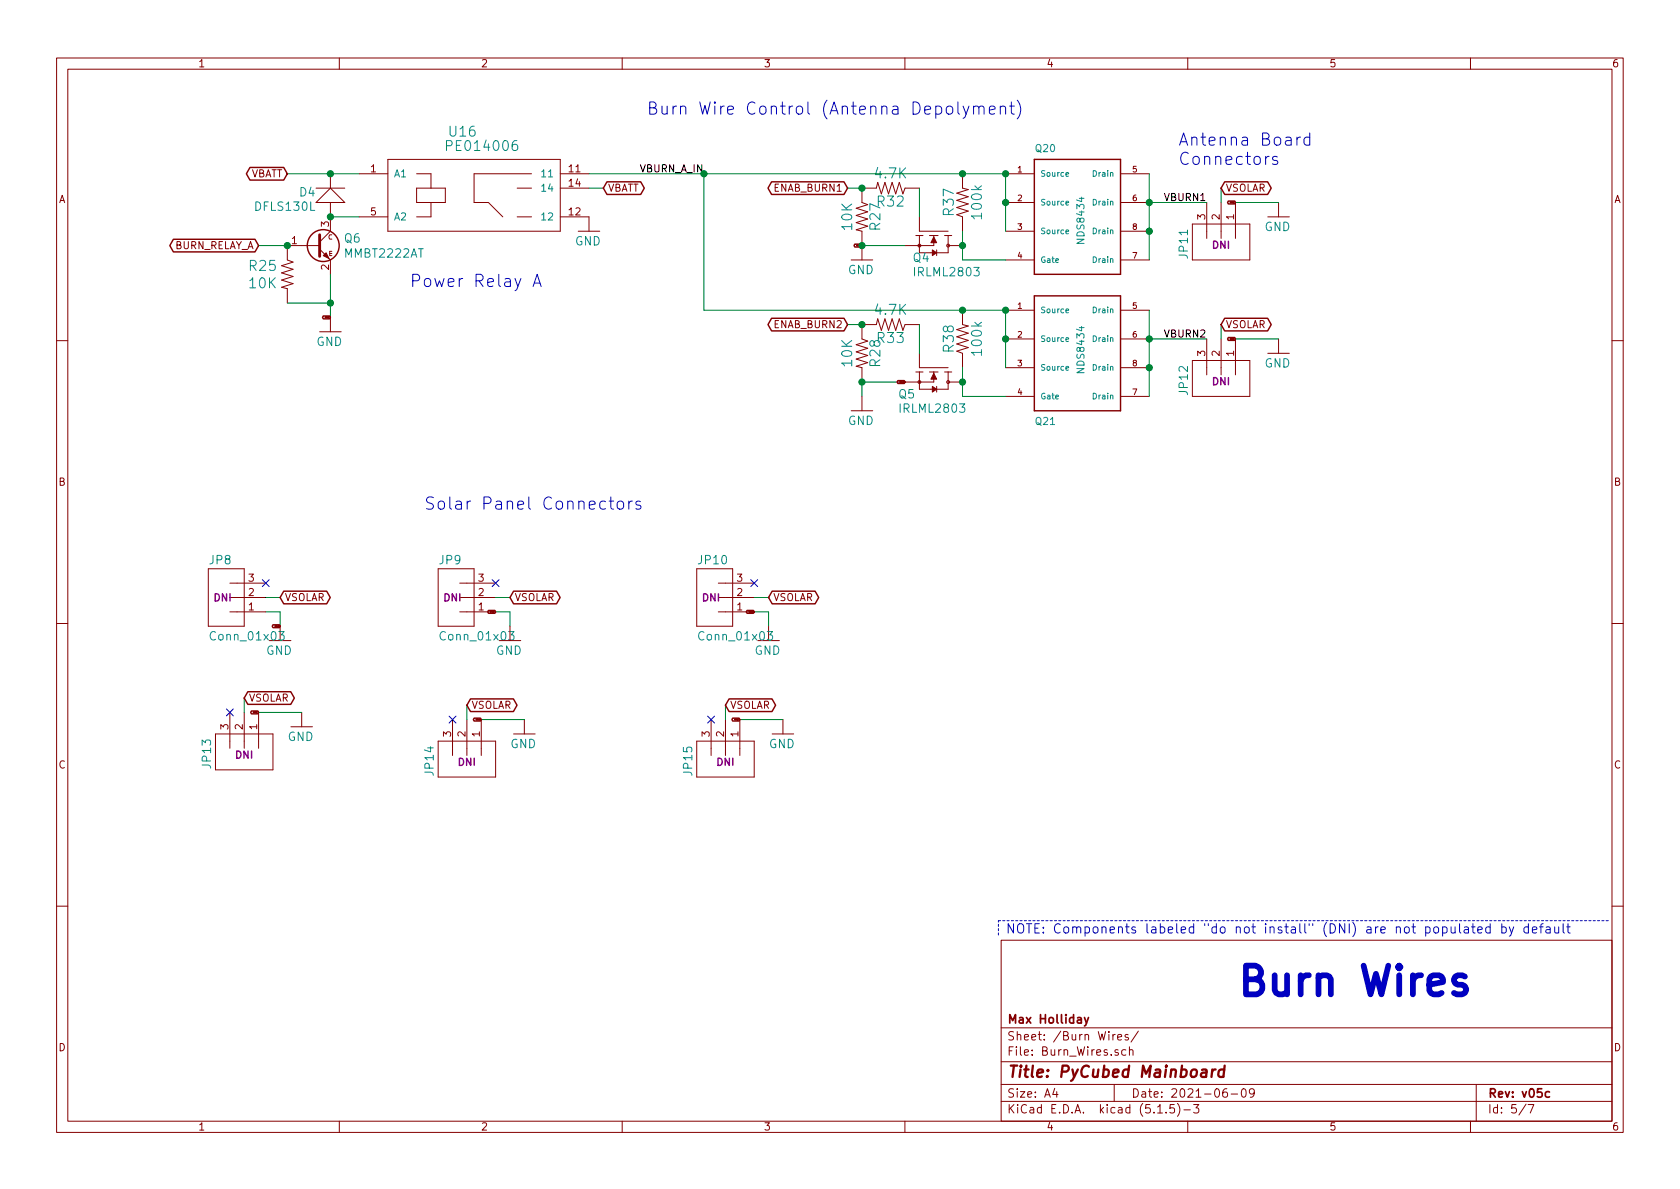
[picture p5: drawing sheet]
<svg xmlns="http://www.w3.org/2000/svg" width="297mm" height="210mm" viewBox="0 0 297 210" stroke-linecap="round" stroke-linejoin="round" font-family="sans-serif">
<g fill="none" stroke="#840000" stroke-width=".18">
<path d="M10 10.3h277v189.9h-277zM12 12.2h273v186.1h-273zM60 10.3v1.9M110 10.3v1.9M160 10.3v1.9M210 10.3v1.9M260 10.3v1.9M55.9 33.3h5.1M58.4 33.3l2.6 2.5h-5.1zM58.4 30.7v2.6M58.4 35.8v5.1l-1.9 1.9M63.5 38.3h5.1"/>
<path d="M63.5 30.7h5.1M68.6 28.2h30.5v12.7h-30.5zM73.7 33.3h5v2.5h-5zM73.7 30.7h2.5v2.6M76.2 35.8v2.5h-2.5M91.4 38.3h2.6M91.4 33.3h2.6M94 30.7h-10.2v5.1h2.6l2.5 2.5M99.1 38.3h5v2.6M99.1 33.3h5M99.1 30.7h5M162.6 33.3h-2.6l-.4 1-.6-2-.6 2-.7-2-.6 2-.6-2-.7 2-.6-2-.3 1h-2.5v2.5l1 .4-2 .6 2 .7-2 .6 2 .6-2 .7 2 .6-2 .6 1 .3v5.1"/>
<path d="M162.6 38.3v2.6h5M170.2 30.7v2.6l1 .2-2 .7 2 .6-2 .6 2 .7-2 .6 2 .6-2 .7 1 .3v2.6M177.8 35.8h5.1M177.8 30.7h5.1M198.1 35.8h5.1M198.1 30.7h5.1M210.8 39.6h10.2v6.4h-10.2zM213.4 35.8v6.4M215.9 35.8v6.4M218.4 35.8v6.4M224.2 38.3h3.8M226.1 35.8v2.5"/>
<path d="M56.5 44.1l1.9 1.9v2.5M56.5 43.4h-5.7v2.6l1 .3-2 .7 2 .6-2 .7 2 .6-2 .6 2 .7-2 .6 1 .2v2.6M56.5 58.7h3.8M58.3 44.8h.4M58.4 56.1v2.6M58.7 44.4h-.4v.8h.4M58.7 41.5h-.4l-.1 .3 .1 .5h.4M102.2 40.9h3.8M150.5 46h3.8M161.9 41.7h1.3M162.6 57.4h-2.6l-.4 1-.6-2-.6 2-.7-2-.6 2-.6-2-.7 2-.6-2-.3 1h-2.5v2.5l1 .4-2 .7 2 .6-2 .6 2 .7-2 .6 2 .6-2 .7 1 .2v2.6M162.6 41.7v3"/>
<path d="M164.3 41.7h1.6M165.1 41.7v1.7h-5.1M165.6 44.2v1M167 41.7h1.3M167.6 43.4h2.6M167.6 41.7v3h-3M170.2 54.9v2.5l1 .3-2 .6 2 .6-2 .7 2 .6-2 .6 2 .7-2 .6 1 .4v2.5M177.8 46h5.1M177.8 40.9h5.1M177.8 54.9h5.1M177.8 59.9h5.1M198.1 46h5.1"/>
<path d="M198.1 40.9h5.1M198.1 54.9h5.1M198.1 59.9h5.1M213.4 59.9v6.4M215.9 59.9v6.4M218.4 59.9v6.4M226.1 59.9v2.6M10 60.2h2M150.5 72.6h3.8M152.4 70.1v2.5M161.9 65.8h1.3M162.6 62.5v2.5h5"/>
<path d="M162.6 65.8v3h5v-3M164.3 65.8h1.6M165.1 65.8v1.8h-5.1M165.6 68.3v1M167 65.8h1.3M167.6 67.6h2.6M177.8 65h5.1M177.8 70.1h5.1M198.1 65h5.1M198.1 70.1h5.1M210.8 63.7h10.2v6.4h-10.2zM224.2 62.5h3.8"/>
<path d="M285 60.2h2M10 110.3h2M36.8 100.6h6.4v10.1h-6.4zM40.6 108.2h6.4M40.6 105.7h6.4M40.6 103.1h6.4M47.6 113.3h3.8M49.5 110.7v2.6M77.5 100.6h6.3v10.1h-6.3zM81.3 108.2h6.3M81.3 105.7h6.3M81.3 103.1h6.3"/>
<path d="M88.3 113.3h3.8M90.2 110.7v2.6M123.2 100.6h6.3v10.1h-6.3zM127 108.2h6.3M127 105.7h6.3M127 103.1h6.3M134 113.3h3.8M135.9 110.7v2.6M285 110.3h2M38.1 129.8h10.2v6.3h-10.2zM40.6 126v6.3M43.2 126v6.3"/>
<path d="M45.7 126v6.3M51.4 128.5h3.8M53.3 126v2.5M77.5 131.1h10.1v6.3h-10.1zM80 127.2v6.4M82.5 127.2v6.4M85.1 127.2v6.4M90.8 129.8h3.8M92.7 127.2v2.6M123.2 131.1h10.1v6.3h-10.1zM125.7 127.2v6.4M128.3 127.2v6.4"/>
<path d="M130.8 127.2v6.4M136.5 129.8h3.8M138.4 127.2v2.6M10 160.2h2M177 166.3h108v32h-108zM285 160.2h2M60 198.3v1.9M110 198.3v1.9M160 198.3v1.9M177 194.8h108M177 191.8h108M177 187.8h108"/>
<path d="M177 181.8h108M186.5 192.5l-.4 1h1M186.8 193v1M197 191.8v3M197.2 182.9l-.4 .2v.1M197.6 183.4l.7-.1v-.3l-.5-.1-.2 .2 .1 .7h.6M199.1 185.7l-.5-.1-.3 .3 .1 .6 .2 .1 .5-.1M199.5 183l-.4-.1-.2 .2 .1 .3 .5 .1v.3h-.6M199.7 185.7l.2-.1 .4 .1v.9M199.7 185.1v1.5M201.3 182.3l-1.3 2M204.7 196.8h.8"/>
<path d="M206.2 196.7v.1M207.6 195.3h-.7l-.1 .7 .2-.1 .5 .1 .2 .2-.1 .5-.2 .1-.6-.1M208.2 195.1a1.71 1.71 0 0 1 0 2.3M209.3 196.3h1.2M210 198.3v1.9M211 195.3h1l-.5 .6 .4 .1v.7l-.2 .1-.7-.1M216.9 192.5a.62 .62 0 0 0-.7 .7l.1 .7 .2 .1 .5-.1v-.5l-.1-.2-.4-.1-.3 .3M217.7 193.5h1.1M219.6 192.7l.4-.2a.94 .94 0 0 1 0 1.5 .82 .82 0 0 1-.4-1.3zM221.8 193.2l-.3 .3h-.3l-.3-.3v-.4l.2-.2 .4-.1 .2 .2a1.13 1.13 0 0 1-.2 1.2l-.4 .1M260 198.3v1.9M261 191.8v6.5"/>
<path d="M269.8 195.2l-1.2 2M270.2 195.3h1l-.6 1.5"/>
<circle cx="162.6" cy="43.4" r=".25"/>
<circle cx="167.6" cy="43.4" r=".25"/>
<circle cx="162.6" cy="67.6" r=".25"/>
<circle cx="167.6" cy="67.6" r=".25"/>
</g>
<path d="M191.7 179.9l.4 1M192.5 179.9l-.5 1.4-.3 .1M274 193.1l-.5-.1-.3 .3 .1 .6 .2 .1 .5-.1" fill="none" stroke="#840000" stroke-width=".3"/>
<path d="M214.4 189.1l-.2 1.3M214.9 189.1a.5 .5 0 0 0-.6 .4M216.5 189.2a.68 .68 0 0 0-1 .3l-.1 .6 .1 .2 .2 .1 .6-.1M216.5 188.4l-.2 2" fill="none" stroke="#840000" stroke-width=".41"/>
<path d="M188.5 30.8l.5-.1-.1-.1-.3-.1-.1 .2v.4h.4M188.5 35.9l.5-.1-.1-.2h-.3l-.1 .1v.5h.4M188.5 41l.5-.1-.1-.2h-.3l-.1 .1v.5h.4M188.5 55l.5-.1-.1-.2-.3-.1-.1 .2v.5h.4M188.5 60l.5-.1-.1-.1-.3-.1-.1 .2v.4h.4M188.5 65.1l.5-.1-.1-.2h-.3l-.1 .1v.5h.4M49.3 111.7h.9l-.5 .6 .5 .1v.6l-.3 .2-.6-.2M89.9 111.7h1l-.5 .6 .4 .1v.6l-.2 .2-.7-.2M135.7 111.7h.9l-.5 .6 .4 .1v.6l-.2 .2-.6-.2" fill="none" stroke="#008484" stroke-width=".18"/>
<g fill="none" stroke="#840000" stroke-width=".25">
<path d="M44.2 29.6h6l.6 1.1-.6 1.1h-6l-.6-1.1zM107.3 32.2h6l.6 1.1-.6 1.1h-6l-.6-1.1zM136.4 32.2h12.8l.7 1.1-.7 1.1h-12.8l-.6-1.1zM182.9 28.2h15.2v20.3h-15.2zM216.5 32.2h7.6l.7 1.1-.7 1.1h-7.6l-.6-1.1zM217.2 35.6h1.1l.1 .2-.1 .3h-1.1l-.2-.3zM30.7 42.3h14.4l.6 1.1-.6 1.1h-14.4l-.7-1.1zM57.1 55.9h1.2l.1 .2-.1 .3h-1.2l-.1-.3zM136.4 56.3h12.8l.7 1.1-.7 1.1h-12.8l-.6-1.1zM151.1 43.2h1.2l.1 .2-.1 .3h-1.2l-.1-.3zM182.9 52.3h15.2v20.3h-15.2zM216.5 56.3h7.6l.7 1.1-.7 1.1h-7.6l-.6-1.1z"/>
<path d="M217.2 59.7h1.1l.1 .2-.1 .3h-1.1l-.2-.3zM158.7 67.3h1.2l.1 .3-.1 .2h-1.2l-.1-.2zM48.3 110.5h1.1l.1 .2-.1 .3h-1.1l-.2-.3zM50.2 104.5h7.6l.6 1.2-.6 1.1h-7.6l-.7-1.1zM86.4 107.9h1.1l.1 .3-.1 .3h-1.1l-.2-.3zM90.8 104.5h7.6l.6 1.2-.6 1.1h-7.6l-.6-1.1zM132.1 107.9h1.1l.1 .3-.1 .3h-1.1l-.1-.3zM136.5 104.5h7.6l.7 1.2-.7 1.1h-7.6l-.6-1.1zM43.8 122.3h7.6l.6 1.1-.6 1.2h-7.6l-.6-1.2zM44.4 125.7h1.2l.1 .3-.1 .2h-1.2l-.1-.2zM83.2 123.6h7.6l.6 1.1-.6 1.1h-7.6l-.7-1.1zM83.8 127h1.2l.1 .2-.1 .3h-1.2l-.1-.3z"/>
<path d="M128.9 123.6h7.6l.6 1.1-.6 1.1h-7.6l-.6-1.1zM129.5 127h1.2l.1 .2-.1 .3h-1.2l-.1-.3z"/>
<circle cx="57.1" cy="43.4" r="2.82"/>
</g>
<path d="M56.5 41.5v3.8" fill="none" stroke="#840000" stroke-width=".51"/>
<g fill="#840000" stroke="#840000" stroke-width=".18">
<path d="M57.7 44.7l.5 1-1.1-.5z"/>
<path d="M165.1 41.9l.5 1h-1z"/>
<path d="M164.8 44.2l.8 .5-.8 .5z"/>
<path d="M165.1 66l.5 1.1h-1z"/>
<path d="M164.8 68.3l.8 .5-.8 .5z"/>
</g>
<path d="M176.5 162.8h108M176.5 165.3v-2.5" fill="none" stroke="#0000c2" stroke-width=".18" stroke-dasharray=".4 .4"/>
<g fill="none" stroke="#008400" stroke-width=".18">
<path d="M50.8 30.7h12.7M58.4 38.3h5.1M104.1 30.7h73.7v10.2M104.1 33.3h2.6M124.5 30.7v24.2h53.3v10.1M149.9 33.3h2.5M162.6 33.3v5M203.2 30.7v15.3M203.2 35.8h10.2M215.9 33.3v2.5M218.4 35.8h7.7M45.7 43.4h5.1"/>
<path d="M50.8 53.6h7.6M58.4 48.5v7.6M149.9 57.4h2.5M152.4 43.4h7.6M162.6 57.4v5.1M170.2 40.9v5.1h7.6M203.2 54.9v15.2M203.2 59.9h10.2M215.9 57.4v2.5M218.4 59.9h7.7M160 67.6h-7.6v2.5M170.2 65v5.1h7.6"/>
<path d="M47 105.7h2.5M47 108.2h2.5v2.5M87.6 108.2h2.6v2.5M87.6 105.7h2.6M133.3 105.7h2.6M133.3 108.2h2.6v2.5M43.2 123.4v2.6M45.7 126h7.6M82.5 124.7v2.5M85.1 127.2h7.6M128.3 124.7v2.5M130.8 127.2h7.6"/>
</g>
<g fill="none" stroke="#0000c2" stroke-width=".18">
<path d="M170.3 18.8l.5 1.4M171.3 18.8l-.7 1.9-.3 .2M172.1 19a.55 .55 0 0 1 1 .1v1.1M172.1 18.8v1.4M173.1 19.1l.3-.3 .5 .1 .1 1.3M174.9 19.5l1-.2-.1-.4-.6-.1-.3 .3 .1 1 .2 .1 .6-.1M176.9 19a.56 .56 0 0 1 .9 .1v1.1M176.9 18.8v1.4M178.5 18.8h.8M178.8 18v1.9l.1 .2 .4 .1M179.9 17.7a2.51 2.51 0 0 1 0 3.3M225.8 27.8l-.5-.1-.3 .3 .1 .3 .7 .2 .1 .2-.1 .3-.2 .1-.6-.1"/>
<path d="M229.3 24.3v1.4M229.9 24.3a.55 .55 0 0 0-.6 .4M231.6 24.4l-.6-.1-.4 .4v.6l.2 .3 .2 .1 .6-.1M231.6 23.5v2.2M94.3 50.7l.7-2.2 .7 2.2M94.5 50.1h1M107.7 88.6h.8M108 87.9v1.8l.1 .2 .4 .1M109.2 88.8a.6 .6 0 0 1 1.1 .2v.6a.59 .59 0 0 1-.6 .5 .59 .59 0 0 1-.6-.5zM111.2 88.6v1.4M111.8 88.6a.55 .55 0 0 0-.6 .4M113.2 88.7l-.5-.1-.3 .3 .1 .3 .7 .2 .1 .2-.1 .3-.2 .1-.6-.1"/>
<path d="M258.1 163.3v1.5l.2 .2M258.9 164h.6l.1 1M259.6 164.3l-.5 .1a.31 .31 0 0 0-.3 .3 .31 .31 0 0 0 .3 .3l.5-.1M260.2 163.9h.6M260.4 163.3v1.5l.1 .1 .3 .1M261.3 164.5l.8-.2-.1-.3-.5-.1-.2 .2 .1 .8h.6M263.5 164l-.5-.1-.3 .3v.5l.1 .2h.7M263.5 163.3v1.7M265.5 164l.2-.1a.52 .52 0 0 1 .6 .3v.5a.52 .52 0 0 1-.8 .2M265.5 163.3v1.7M266.9 163.9l.4 1.1M267.6 163.9l-.5 1.5-.2 .2"/>
<path d="M270.2 164l-.1-.1a.52 .52 0 0 0-.7 .3v.5a.52 .52 0 0 0 .8 .2M270.2 163.3v1.7M270.9 164.5l.8-.2v-.3l-.5-.1-.3 .2 .1 .8h.7M272.2 163.9h.6M272.8 163.3h-.1l-.3 .3v1.4M273.4 164h.6l.1 1M274.1 164.3l-.6 .1a.31 .31 0 0 0-.2 .3 .31 .31 0 0 0 .2 .3l.6-.1M274.9 163.9l.1 1 .4 .1 .2-.2M275.6 163.9v1.1M276.4 163.3v1.5l.2 .2M277 163.9h.6M277.2 163.3v1.5l.1 .1 .3 .1"/>
</g>
<path d="M259 172.7l-.5-.2h-.7l-.5 .2-.2 .5 .2 .7 .5 .2h.7l.5 .3 .2 .5-.2 .7-.5 .2h-.9l-.5-.2" fill="none" stroke="#0000c2" stroke-width="1"/>
<g fill="#008400" stroke="#008400" stroke-width=".25">
<circle cx="152.4" cy="57.4" r=".51"/>
<circle cx="170.2" cy="54.9" r=".51"/>
<circle cx="177.8" cy="59.9" r=".51"/>
<circle cx="177.8" cy="54.9" r=".51"/>
<circle cx="170.2" cy="67.6" r=".51"/>
<circle cx="203.2" cy="65" r=".51"/>
<circle cx="203.2" cy="59.9" r=".51"/>
<circle cx="203.2" cy="40.9" r=".51"/>
<circle cx="203.2" cy="35.8" r=".51"/>
<circle cx="177.8" cy="30.7" r=".51"/>
<circle cx="177.8" cy="35.8" r=".51"/>
<circle cx="170.2" cy="43.4" r=".51"/>
<circle cx="58.4" cy="38.3" r=".51"/>
<circle cx="50.8" cy="43.4" r=".51"/>
<circle cx="58.4" cy="30.7" r=".51"/>
<circle cx="124.5" cy="30.7" r=".51"/>
<circle cx="170.2" cy="30.7" r=".51"/>
<circle cx="152.4" cy="33.3" r=".51"/>
<circle cx="58.4" cy="53.6" r=".51"/>
<circle cx="152.4" cy="67.6" r=".51"/>
<circle cx="152.4" cy="43.4" r=".51"/>
</g>
<path d="M46.4 102.5l1.2 1.2M47.6 102.5l-1.2 1.2M87 102.5l1.2 1.2M88.2 102.5l-1.2 1.2M132.7 102.5l1.3 1.2M134 102.5l-1.3 1.2M40 125.4l1.2 1.2M41.2 125.4l-1.2 1.2M79.4 126.6l1.2 1.3M80.6 126.6l-1.2 1.3M125.1 126.6l1.2 1.3M126.3 126.6l-1.2 1.3" fill="none" stroke="#000084" stroke-width=".18"/>
<text font-size="7.1" fill="#0000c2" x="218.4" y="176.1">Burn Wires</text>
<g font-size="3" fill="#0000c2">
<text x="114.3" y="20.3">Burn Wire Control (Antenna Depolyment)</text>
<text x="208.3" y="25.8">Antenna Board</text>
<text x="208.3" y="29.2">Connectors</text>
<text x="72.4" y="50.8">Power Relay A</text>
<text x="74.9" y="90.2">Solar Panel Connectors</text>
</g>
<text font-size="2.8" fill="#840000" x="178" y="190.5">Title: PyCubed Mainboard</text>
<g font-size="2.5" fill="#008484">
<text x="154.8" y="31.6">4.7K</text>
<text x="150.7" y="40.6" transform="rotate(-90 150.7 40.6)">10K</text>
<text x="155.2" y="36.5">R32</text>
<text x="155.7" y="40.6" transform="rotate(-90 155.7 40.6)">R27</text>
<text x="168.7" y="38" transform="rotate(-90 168.7 38)">R37</text>
<text x="173.6" y="38.5" transform="rotate(-90 173.6 38.5)">100k</text>
<text x="44.2" y="47.9">R25</text>
<text x="44.2" y="51">10K</text>
<text x="154.8" y="55.7">4.7K</text>
<text x="150.7" y="64.7" transform="rotate(-90 150.7 64.7)">10K</text>
<text x="155.2" y="60.7">R33</text>
<text x="155.7" y="64.7" transform="rotate(-90 155.7 64.7)">R28</text>
<text x="168.7" y="62.2" transform="rotate(-90 168.7 62.2)">R38</text>
<text x="173.6" y="62.7" transform="rotate(-90 173.6 62.7)">100k</text>
</g>
<g font-size="2.4" fill="#008484">
<text x="79.5" y="24.1">U16</text>
<text x="79.5" y="26.7">PE014006</text>
</g>
<text font-size="2.3" fill="#0000c2" x="177.8" y="165.1">NOTE: Components labeled &quot;do not install&quot; (DNI) are not populated by default</text>
<g font-size="2.1" fill="#008484">
<text x="53" y="34.7">D4</text>
<text x="45.2" y="37.3">DFLS130L</text>
<text x="223.6" y="40.9">GND</text>
<text x="60.9" y="42.9">Q6</text>
<text x="61.1" y="45.6">MMBT2222AT</text>
<text x="101.7" y="43.4">GND</text>
<text x="161.5" y="46.3">Q4</text>
<text x="210" y="45.6" transform="rotate(-90 210 45.6)">JP11</text>
<text x="149.9" y="48.5">GND</text>
<text x="161.9" y="48.9">IRLML2803</text>
<text x="55.9" y="61.2">GND</text>
<text x="223.6" y="65">GND</text>
<text x="158.9" y="70.5">Q5</text>
<text x="210" y="69.7" transform="rotate(-90 210 69.7)">JP12</text>
<text x="149.9" y="75.2">GND</text>
<text x="159.3" y="73">IRLML2803</text>
<text x="37.1" y="99.8">JP8</text>
<text x="77.7" y="99.8">JP9</text>
<text x="123.6" y="99.8">JP10</text>
<text x="37.6" y="113.3">Conn_01x03</text>
<text x="78.2" y="113.3">Conn_01x03</text>
<text x="123.9" y="113.3">Conn_01x03</text>
<text x="47" y="115.8">GND</text>
<text x="87.7" y="115.8">GND</text>
<text x="133.4" y="115.8">GND</text>
<text x="50.9" y="131">GND</text>
<text x="37.3" y="135.8" transform="rotate(-90 37.3 135.8)">JP13</text>
<text x="76.7" y="137" transform="rotate(-90 76.7 137)">JP14</text>
<text x="90.2" y="132.3">GND</text>
<text x="122.4" y="137" transform="rotate(-90 122.4 137)">JP15</text>
<text x="135.9" y="132.3">GND</text>
</g>
<g font-size="2.1" fill="#840000">
<text x="178" y="184">Sheet: /Burn Wires/</text>
<text x="178" y="181">Max Holliday</text>
<text x="178" y="186.7">File: Burn_Wires.sch</text>
<text x="178" y="196.9">KiCad E.D.A. kicad (5.1.5)-3</text>
<text x="178" y="194.1">Size: A4</text>
<text x="200" y="194.1">Date: 2021-06-09</text>
<text x="263" y="194.1">Rev: v05c</text>
<text x="263" y="196.9">Id: 5/7</text>
</g>
<g font-size="1.8" fill="#840000">
<text x="35" y="11.9">1</text>
<text x="85" y="11.9">2</text>
<text x="135" y="11.9">3</text>
<text x="185" y="11.9">4</text>
<text x="235" y="11.9">5</text>
<text x="285" y="11.9">6</text>
<text x="10.4" y="35.9">A</text>
<text x="44.1" y="31.4">VBATT</text>
<text x="65.6" y="30.5">1</text>
<text x="100.6" y="30.5">11</text>
<text x="100.6" y="33">14</text>
<text x="107.5" y="33.9">VBATT</text>
<text x="137" y="33.9">ENAB_BURN1</text>
<text x="216.7" y="33.9">VSOLAR</text>
<text x="285.4" y="35.9">A</text>
<text x="58.2" y="40.1" transform="rotate(-90 58.2 40.1)">3</text>
<text x="65.6" y="38.1">5</text>
<text x="100.6" y="38.1">12</text>
<text x="213.1" y="38.8" transform="rotate(-90 213.1 38.8)">3</text>
<text x="215.6" y="38.8" transform="rotate(-90 215.6 38.8)">2</text>
<text x="218.2" y="38.8" transform="rotate(-90 218.2 38.8)">1</text>
<text x="30.6" y="44.1">BURN_RELAY_A</text>
<text x="51.6" y="43.2">1</text>
<text x="58.2" y="47.7" transform="rotate(-90 58.2 47.7)">2</text>
<text x="137" y="58">ENAB_BURN2</text>
<text x="216.7" y="58">VSOLAR</text>
<text x="213.1" y="63" transform="rotate(-90 213.1 63)">3</text>
<text x="215.6" y="63" transform="rotate(-90 215.6 63)">2</text>
<text x="218.2" y="63" transform="rotate(-90 218.2 63)">1</text>
<text x="10.4" y="85.9">B</text>
<text x="285.4" y="85.9">B</text>
<text x="44" y="107.9">1</text>
<text x="44" y="105.4">2</text>
<text x="44" y="102.9">3</text>
<text x="50.3" y="106.3">VSOLAR</text>
<text x="84.6" y="107.9">1</text>
<text x="84.6" y="105.4">2</text>
<text x="84.6" y="102.9">3</text>
<text x="91" y="106.3">VSOLAR</text>
<text x="130.3" y="107.9">1</text>
<text x="130.3" y="105.4">2</text>
<text x="130.3" y="102.9">3</text>
<text x="136.7" y="106.3">VSOLAR</text>
<text x="44" y="124.1">VSOLAR</text>
<text x="83.3" y="125.3">VSOLAR</text>
<text x="129.1" y="125.3">VSOLAR</text>
<text x="40.4" y="129" transform="rotate(-90 40.4 129)">3</text>
<text x="42.9" y="129" transform="rotate(-90 42.9 129)">2</text>
<text x="45.5" y="129" transform="rotate(-90 45.5 129)">1</text>
<text x="79.8" y="130.3" transform="rotate(-90 79.8 130.3)">3</text>
<text x="82.3" y="130.3" transform="rotate(-90 82.3 130.3)">2</text>
<text x="84.8" y="130.3" transform="rotate(-90 84.8 130.3)">1</text>
<text x="125.5" y="130.3" transform="rotate(-90 125.5 130.3)">3</text>
<text x="128" y="130.3" transform="rotate(-90 128 130.3)">2</text>
<text x="130.6" y="130.3" transform="rotate(-90 130.6 130.3)">1</text>
<text x="10.4" y="135.9">C</text>
<text x="285.4" y="135.9">C</text>
<text x="10.4" y="185.9">D</text>
<text x="285.4" y="185.9">D</text>
<text x="35" y="199.9">1</text>
<text x="85" y="199.9">2</text>
<text x="135" y="199.9">3</text>
<text x="185" y="199.9">4</text>
<text x="235" y="199.9">5</text>
<text x="285" y="199.9">6</text>
</g>
<g font-size="1.8" fill="#008484">
<text x="183.2" y="26.9">Q20</text>
<text x="69.6" y="31.4">A1</text>
<text x="96.1" y="31.4">11</text>
<text x="96.1" y="33.9">14</text>
<text x="69.6" y="39">A2</text>
<text x="96.1" y="39">12</text>
<text x="191.7" y="42.9" transform="rotate(-90 191.7 42.9)">NDS8434</text>
<text x="191.7" y="65.7" transform="rotate(-90 191.7 65.7)">NDS8434</text>
<text x="183.2" y="75.2">Q21</text>
</g>
<g font-size="1.8">
<text x="113.2" y="30.5">VBURN_A_IN</text>
<text x="206.1" y="35.6">VBURN1</text>
<text x="206.1" y="59.7">VBURN2</text>
</g>
<g font-size="1.8" fill="#840084">
<text x="214.4" y="44">DNI</text>
<text x="214.4" y="68.1">DNI</text>
<text x="37.8" y="106.3">DNI</text>
<text x="78.5" y="106.3">DNI</text>
<text x="124.2" y="106.3">DNI</text>
<text x="41.7" y="134.2">DNI</text>
<text x="81" y="135.4">DNI</text>
<text x="126.7" y="135.4">DNI</text>
</g>
<g font-size="1.4" fill="#840000">
<text x="180" y="30.5">1</text>
<text x="180" y="35.6">2</text>
<text x="200.3" y="30.5">5</text>
<text x="200.3" y="35.6">6</text>
<text x="180" y="40.6">3</text>
<text x="200.3" y="40.6">8</text>
<text x="180" y="45.7">4</text>
<text x="200.3" y="45.7">7</text>
<text x="180" y="54.6">1</text>
<text x="180" y="59.7">2</text>
<text x="200.3" y="54.6">5</text>
<text x="200.3" y="59.7">6</text>
<text x="180" y="64.8">3</text>
<text x="200.3" y="64.8">8</text>
<text x="180" y="69.8">4</text>
<text x="200.3" y="69.8">7</text>
</g>
<g font-size="1.4" fill="#008484">
<text x="183.9" y="31.2">Source</text>
<text x="193.5" y="31.2">Drain</text>
<text x="183.9" y="36.3">Source</text>
<text x="183.9" y="41.4">Source</text>
<text x="193.5" y="36.3">Drain</text>
<text x="193.5" y="41.4">Drain</text>
<text x="183.9" y="46.5">Gate</text>
<text x="193.5" y="46.5">Drain</text>
<text x="183.9" y="55.4">Source</text>
<text x="193.5" y="55.4">Drain</text>
<text x="183.9" y="60.4">Source</text>
<text x="183.9" y="65.5">Source</text>
<text x="193.5" y="60.4">Drain</text>
<text x="193.5" y="65.5">Drain</text>
<text x="183.9" y="70.6">Gate</text>
<text x="193.5" y="70.6">Drain</text>
</g>
<g font-size=".4" fill="#840000">
<text x="217.5" y="35.9">GND</text>
<text x="151.4" y="43.6">GND</text>
<text x="57.5" y="56.3">GND</text>
<text x="217.5" y="60.1">GND</text>
<text x="159.1" y="67.7">GND</text>
<text x="48.6" y="110.9">GND</text>
<text x="86.7" y="108.3">GND</text>
<text x="132.4" y="108.3">GND</text>
<text x="44.8" y="126.1">GND</text>
<text x="84.1" y="127.4">GND</text>
<text x="129.8" y="127.4">GND</text>
</g>
</svg>
